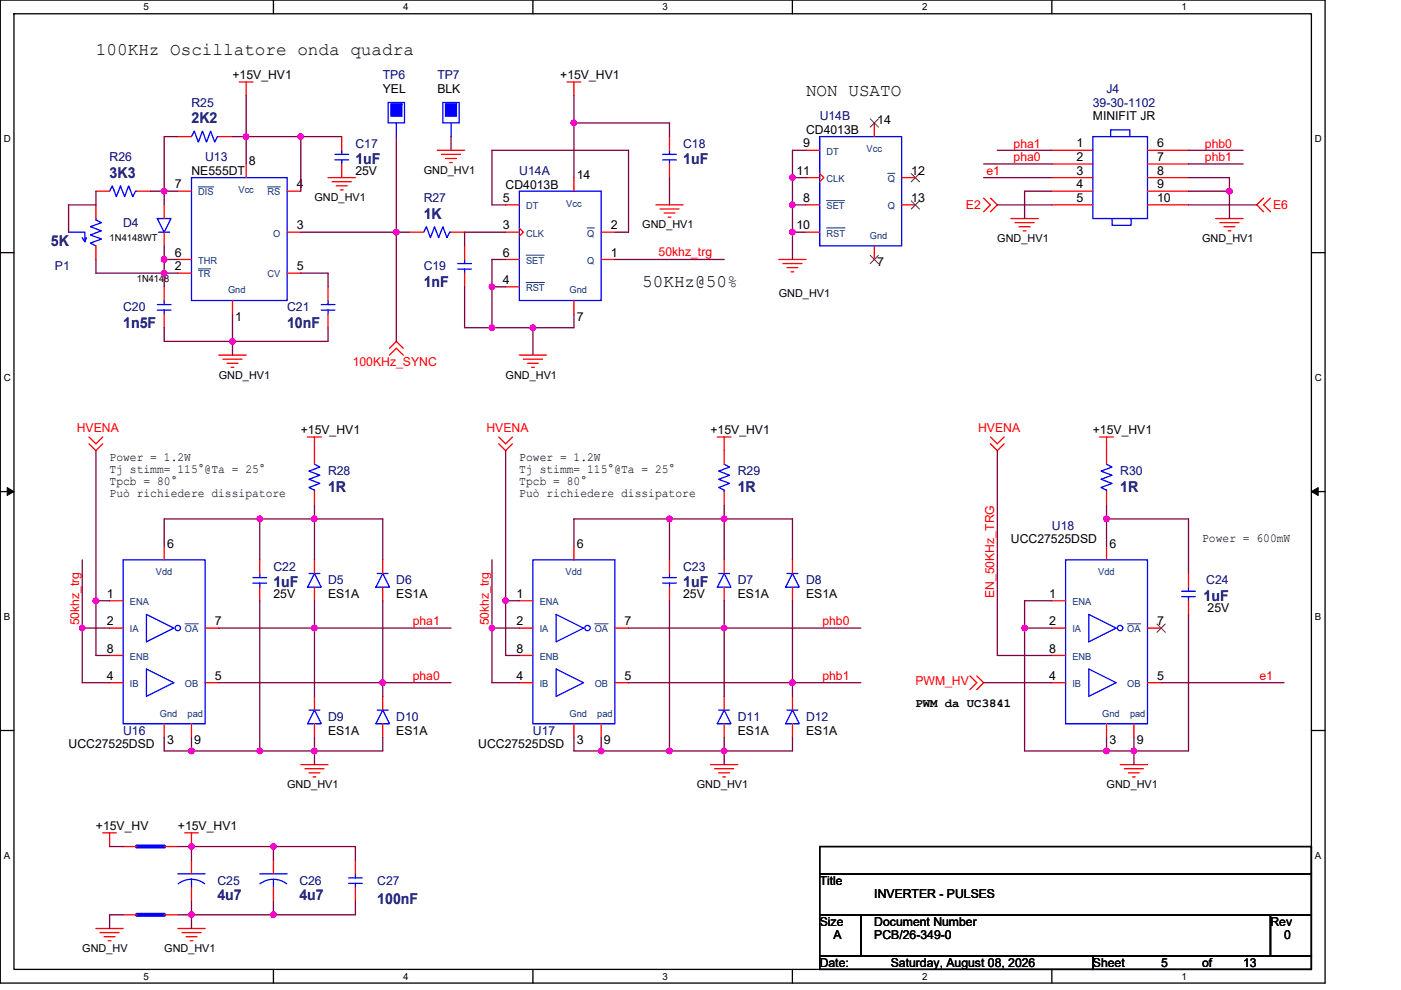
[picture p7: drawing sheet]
<svg xmlns="http://www.w3.org/2000/svg" width="297mm" height="210mm" viewBox="0 0 297 210" stroke-linecap="round" stroke-linejoin="round" font-family="sans-serif">
<path d="M.1 0h280.8v208.5h-280.8zM3 2.9h275v202.7h-275z" fill="none" stroke="#000" stroke-width=".28"/>
<g fill="#fff">
<path d="M30.5 .3h1.1v2.3h-1.1z"/>
<path d="M30.5 205.9h1.1v2.3h-1.1z"/>
</g>
<path d="M58 0v2.9M58 205.6v2.9" fill="none" stroke="#000" stroke-width=".28"/>
<g fill="#fff">
<path d="M85.5 .3h1.1v2.3h-1.1z"/>
<path d="M85.5 205.9h1.1v2.3h-1.1z"/>
</g>
<path d="M113 0v2.9M113 205.6v2.9" fill="none" stroke="#000" stroke-width=".28"/>
<g fill="#fff">
<path d="M140.5 .3h1.1v2.3h-1.1z"/>
<path d="M140.5 205.9h1.1v2.3h-1.1z"/>
</g>
<path d="M168 0v2.9M168 205.6v2.9" fill="none" stroke="#000" stroke-width=".28"/>
<g fill="#fff">
<path d="M195.5 .3h1.2v2.3h-1.2z"/>
<path d="M195.5 205.9h1.2v2.3h-1.2z"/>
</g>
<path d="M223 0v2.9M223 205.6v2.9" fill="none" stroke="#000" stroke-width=".28"/>
<g fill="#fff">
<path d="M250.5 .3h1.2v2.3h-1.2z"/>
<path d="M250.5 205.9h1.2v2.3h-1.2z"/>
<path d="M.8 28.3h1.5v2.3h-1.5z"/>
<path d="M278.8 28.3h1.5v2.3h-1.5z"/>
<path d="M.8 78.9h1.5v2.3h-1.5z"/>
<path d="M278.8 78.9h1.5v2.3h-1.5z"/>
</g>
<path d="M.1 53.6h2.9M278 53.6h2.9" fill="none" stroke="#000" stroke-width=".28"/>
<g fill="#fff">
<path d="M.8 129.6h1.4v2.3h-1.4z"/>
<path d="M278.8 129.6h1.4v2.3h-1.4z"/>
</g>
<path d="M.1 104.3h2.9M278 104.3h2.9" fill="none" stroke="#000" stroke-width=".28"/>
<path d="M1.5 103.4l1.5 .9-1.5 .8zM278 104.3l1.5-.9v1.7z" fill="#000" stroke="#000" stroke-width=".21"/>
<g fill="#fff">
<path d="M.8 180.3h1.4v2.3h-1.4z"/>
<path d="M278.8 180.3h1.4v2.3h-1.4z"/>
</g>
<path d="M.1 154.9h2.9M278 154.9h2.9M173.8 179.6h104.2v5.7h-104.2zM173.8 194h8.7v8.7h-8.7zM173.8 185.3h104.2v8.7h-104.2zM182.5 194h86.9v8.7h-86.9zM269.4 194h8.6v8.7h-8.6zM173.8 202.7h57.9v2.9h-57.9zM231.7 202.7h46.3v2.9h-46.3z" fill="none" stroke="#000" stroke-width=".28"/>
<g fill="none" stroke="#f00" stroke-width=".28">
<path d="M50.7 17.4h2.9M52.2 17.4v2.9M120.2 17.4h2.9M121.7 17.4v2.9M37.7 29h2.9M46.4 29h2.9M52.2 34.8v2.9M69.6 37.7h5.8M70.4 38.5h4.1M71.3 39.4h2.3M72.5 34.8v2.9M72.5 29v2.9"/>
<path d="M84 29h.1M92.7 31.9h5.8M93.6 32.7h4M94.5 33.6h2.3M95.3 34.5h.6M95.6 29h.1M121.7 37.7v2.9M141.9 34.8v2.9M141.9 29v2.9M170.9 31.9h2.9M170.9 37.7h2.9M173.8 36.8l.9 .9-.9 .8"/>
<path d="M185.4 26.1v2.9M191.2 37.7h2.9M223 34.8h8.7M223 31.9h8.7M223 37.7h8.7M243.3 31.9h8.7M243.3 37.7h8.7M243.3 34.8h8.7M14.5 49.3h.1M20.3 52.2v2.8M20.3 43.5v2.9M20.3 40.6h2.9"/>
<path d="M29 40.6h2.9M34.8 43.5v2.9M34.8 49.3v2.9M37.7 57.9h2.9M37.7 55h2.9M37.7 40.6h2.9M60.9 49.3h2.9M60.9 57.9h2.9M60.9 40.6h2.9M72.2 40.3h.5M86.9 49.3h2.9M95.6 49.3h2.9"/>
<path d="M98.5 57.9v2.9M98.5 52.2v2.8M107.2 55h2.9M107.2 43.5h2.9M107.2 49.3h2.9M110.1 48.4l.9 .9-.9 .8M127.5 55h2.9M127.5 49.3h2.9M139.1 43.5h5.7M139.9 44.3h4.1M140.8 45.2h2.3M141.7 46.1h.5"/>
<path d="M165.1 55h5.8M166 55.9h4M166.9 56.8h2.3M167.7 57.7h.6M170.9 43.5h2.9M170.9 49.3h2.9M185.4 52.2v2.8M191.2 43.5h2.9M208.6 42l1.4 1.5-1.4 1.4M210 42l1.5 1.5-1.5 1.4M214.3 46.4h5.8M215.2 47.2h4.1"/>
<path d="M216.1 48.1h2.3M217 49h.5M223 40.6h8.7M223 43.5h8.7M243.3 43.5h8.7M243.3 40.6h8.7M257.8 46.4h5.8M258.6 47.2h4.1M259.5 48.1h2.3M260.4 49h.6M267.9 42l-1.4 1.5 1.4 1.4M269.4 42l-1.5 1.5 1.5 1.4"/>
<path d="M34.8 66.6v2.9M34.8 60.8v2.9M46.4 75.3h5.8M47.3 76.2h4M48.1 77h2.4M49 77.9h.6M49.3 63.7v2.9M69.6 66.6v2.9M69.6 60.8v2.9M82.6 73.9l1.4-1.5 1.5 1.5M82.6 75.3l1.4-1.4 1.5 1.4M107.2 60.8h2.9"/>
<path d="M110.1 75.3h5.8M111 76.2h4M111.8 77h2.3M112.7 77.9h.6M121.7 63.7v2.9M18.9 94.1l1.4 1.5 1.5-1.5M18.9 92.7l1.4 1.4 1.5-1.4M65.2 92.7h2.9M66.7 92.7v5.8M105.7 94.1l1.5 1.5 1.4-1.5M105.7 92.7l1.5 1.4 1.4-1.4M152.1 92.7h2.9"/>
<path d="M153.5 92.7v5.8M210 94.1l1.5 1.5 1.4-1.5M210 92.7l1.5 1.4 1.4-1.4M233.2 92.7h2.8M234.6 92.7v5.8M34.8 115.8v2.9M55.1 118.7v2.9M66.7 118.7v2.9M66.7 104.3v2.9M81.1 118.7v2.9M121.7 115.8v2.9M141.9 118.7v2.9"/>
<path d="M153.5 118.7v2.9M153.5 104.3v2.9M168 118.7v2.9M234.6 104.3v2.9M234.6 115.8v2.9M23.2 127.4h2.9M23.2 139h2.9M23.2 133.2h2.9M43.5 133.2h2.9M55.1 124.5v2.9M66.7 124.5v2.9M81.1 124.5v2.9"/>
<path d="M110.1 127.4h2.9M110.1 139h2.9M110.1 133.2h2.9M130.4 133.2h2.9M141.9 124.5v2.9M153.5 124.5v2.9M168 124.5v2.9M223 127.4h2.9M223 139h2.9M223 133.2h2.9M243.3 133.2h2.9M252 127.4v2.9"/>
<path d="M252 121.6v2.9M23.2 144.8h2.9M34.8 153.5v2.9M40.6 153.5v2.9M43.5 144.8h2.9M66.7 153.5v2.9M66.7 147.7v2.9M81.1 153.5v2.9M81.1 147.7v2.9M110.1 144.8h2.9M121.7 153.5v2.9M127.5 153.5v2.9"/>
<path d="M130.4 144.8h2.9M153.5 153.5v2.9M153.5 147.7v2.9M168 153.5v2.9M168 147.7v2.9M205.7 143.4l1.4 1.4-1.4 1.5M207.1 143.4l1.5 1.4-1.5 1.5M223 144.8h2.9M234.6 153.5v2.9M240.4 153.5v2.9M243.3 144.8h2.9M21.8 176.7h2.9"/>
<path d="M23.2 176.7v2.9M26.1 179.6h2.9M34.8 179.6h2.9M39.2 176.7h2.9M40.6 176.7v2.9M63.8 162.2h5.8M64.6 163h4.1M65.5 163.9h2.3M66.4 164.8h.5M150.6 162.2h5.8M151.5 163h4.1M152.4 163.9h2.3"/>
<path d="M153.2 164.8h.6M237.5 162.2h5.8M238.4 163h4M239.2 163.9h2.4M240.1 164.8h.6M20.3 196.9h5.8M21.2 197.8h4M22.1 198.7h2.3M22.9 199.5h.6M26.1 194h2.9M34.8 194h2.9M37.7 196.9h5.8"/>
<path d="M38.6 197.8h4M39.5 198.7h2.3M40.3 199.5h.6M40.6 182.5v2.8M40.6 188.2v2.9M58 182.5v2.8M58 188.2v2.9M75.4 182.5v2.8M75.4 188.2v2.9"/>
</g>
<g fill="none" stroke="#00f" stroke-width=".28">
<path d="M40.6 37.7h20.3v26h-20.3zM40.6 29l.6-1.2 .9 2.3 .8-2.3 .9 2.3 .9-2.3 .8 2.3 .6-1.1h.3M71 33.9h2.9M71 32.7h2.9M72.5 31.9v.8M72.5 33.9v.9M82.3 21.7h3.5v4.4h-3.5zM84 26.1v2.9M93.9 21.7h3.5v4.4h-3.5zM95.6 26.1v2.9M140.5 33.9h2.9M140.5 32.7h2.9"/>
<path d="M141.9 31.9v.8M141.9 33.9v.9M173.8 29h17.4v23.2h-17.4zM231.7 29h11.6v17.4h-11.6zM235.5 29v-1.5h4v1.5M14.5 49.3h3.5v2l.3-.9M17.4 50.4l.6 .9M20.3 46.4v.3l1.2 .5-2.3 .9 2.3 .9-2.3 .8 2.3 .9-2.3 .9 1.1 .6M23.2 40.6l.6-1.2 .9 2.3 .8-2.3 .9 2.3 .9-2.3 .8 2.3 .6-1.1h.3M33.4 46.4h2.9l-1.5 2.9zM33.7 49.3h2.3M89.8 49.3l.6-1.2 .9 2.3 .8-2.3 .9 2.3 .9-2.3 .9 2.3 .5-1.1h.3"/>
<path d="M97.1 57.1h2.9M97.1 55.9h2.9M98.5 55v.9M98.5 57.1v.8M110.1 40.6h17.4v23.1h-17.4zM235.8 46.4v1.4h4v-1.4M33.4 65.8h2.9M33.4 64.6h2.9M34.8 63.7v.9M34.8 65.8v.8M68.1 65.8h2.9M68.1 64.6h2.9"/>
<path d="M69.6 63.7v.9M69.6 65.8v.8M66.7 98.5l1.1 .6-2.3 .8 2.3 .9-2.3 .9 2.3 .8-2.3 .9 1.2 .6v.3M153.5 98.5l1.2 .6-2.3 .8 2.3 .9-2.3 .9 2.3 .8-2.3 .9 1.1 .6v.3M234.6 98.5l1.2 .6-2.4 .8 2.4 .9-2.4 .9 2.4 .8-2.4 .9 1.2 .6v.3M26.1 118.7h17.4v34.8h-17.4zM113 118.7h17.4v34.8h-17.4zM225.9 118.7h17.4v34.8h-17.4zM31 130.3l5.8 2.9-5.8 2.9zM53.6 123.7h2.9M53.6 122.5h2.9M55.1 121.6v.9"/>
<path d="M55.1 123.7v.8M65.5 121.6h2.3M66.7 121.6l1.4 2.9h-2.9zM80 121.6h2.3M81.1 121.6l1.5 2.9h-2.9zM117.9 130.3l5.8 2.9-5.8 2.9zM140.5 123.7h2.9M140.5 122.5h2.9M141.9 121.6v.9M141.9 123.7v.8M152.4 121.6h2.3M153.5 121.6l1.5 2.9h-2.9z"/>
<path d="M166.9 121.6h2.3M168 121.6l1.5 2.9h-2.9zM230.8 130.3l5.8 2.9-5.8 2.9zM250.5 126.6h2.9M250.5 125.4h2.9M252 124.5v.9M252 126.6v.8M31 141.9l5.8 2.9-5.8 2.9zM65.5 150.6h2.3M66.7 150.6l1.4 2.9h-2.9zM80 150.6h2.3M81.1 150.6l1.5 2.9h-2.9z"/>
<path d="M117.9 141.9l5.8 2.9-5.8 2.9zM152.4 150.6h2.3M153.5 150.6l1.5 2.9h-2.9zM166.9 150.6h2.3M168 150.6l1.5 2.9h-2.9zM230.8 141.9l5.8 2.9-5.8 2.9zM37.7 185.3h5.8M37.8 187.5l1.3-.8 1.5-.2 1.5 .2 1.3 .8M40.6 186.5v1.7M55.1 185.3h5.8M55.1 187.5a4.6 4.6 0 0 1 5.7 0M58 186.5v1.7"/>
<path d="M73.9 186.2h2.9M73.9 187.4h2.9M75.4 187.4v.8M75.4 185.3v.9"/>
<circle cx="37.7" cy="133.2" r=".57"/>
<circle cx="124.6" cy="133.2" r=".57"/>
<circle cx="237.5" cy="133.2" r=".57"/>
</g>
<path d="M42 39.6h3.3M56.7 39.6h2.7M188.2 36.8h1.5M42 57h2.7M111.5 54.1h3.9M111.5 59.9h4M124.5 48.3h1.5M175.2 42.5h3.9M175.2 48.3h4M39.2 132.3h2.9M126.1 132.3h2.8M239 132.3h2.8" fill="none" stroke="#004080" stroke-width=".21"/>
<path d="M184.5 25.2l1.8 1.8M186.2 25.2l-1.7 1.8M193.2 36.8l1.8 1.8M194.9 36.8l-1.7 1.8M184.5 54.2l1.8 1.7M186.2 54.2l-1.7 1.7M193.2 42.6l1.8 1.7M194.9 42.6l-1.7 1.7M245.3 132.4l1.8 1.7M247.1 132.4l-1.8 1.7" fill="none" stroke="#804000" stroke-width=".21"/>
<g fill="#00f" stroke="#00f" stroke-width=".28">
<path d="M94.5 22v2.6h2.3v-2.6z" fill-rule="evenodd"/>
<path d="M82.9 22v2.6h2.3v-2.6z" fill-rule="evenodd"/>
</g>
<path d="M29 179.6h5.8M29 194h5.8" fill="none" stroke="#00f" stroke-width=".87"/>
<g fill="none" stroke="#800040" stroke-width=".28">
<path d="M37.7 29h-2.9v11.6M49.3 29h2.9M52.2 20.3v8.7M52.2 29v5.8M52.2 29h11.6M63.8 29v11.6M63.8 29h8.7M84 29v20.3M95.6 29v2.9M121.7 20.3v5.8M121.7 26.1v11.6M121.7 26.1h20.2v2.9"/>
<path d="M141.9 37.7v5.8M168 37.7v5.8M168 37.7h2.9M170.9 31.9h-2.9v5.8M208.6 34.8h14.4M208.6 37.7h14.4M211.5 31.9h11.5M252 31.9h11.6M252 34.8h11.6M252 37.7h8.7v2.9M20.3 40.6v2.9h-5.8v5.8M20.3 55v2.9h14.5"/>
<path d="M31.9 40.6h2.9M34.8 52.2v2.8M34.8 40.6v2.9M34.8 55v2.9M34.8 57.9v2.9M34.8 40.6h2.9M34.8 55h2.9M34.8 57.9h2.9M63.8 49.3h20.2M63.8 57.9h5.8v2.9M84 49.3h2.9M84 49.3v23.1"/>
<path d="M107.2 43.5h-2.9v-11.6h29v17.4h-2.9M107.2 49.3h-8.7v2.9M107.2 55h-2.9v5.8M130.4 55h23.1M168 43.5v5.8M168 43.5h2.9M168 49.3v5.7M168 49.3h2.9M211.5 43.5h11.5M223 40.6h-5.8v5.8M252 40.6h8.7M252 43.5h14.5"/>
<path d="M260.7 40.6v5.8M34.8 69.5v2.9h14.5M49.3 66.6v5.8M49.3 72.4v2.9M69.6 69.5v2.9h-20.3M98.5 60.8v8.7h5.8M104.3 69.5h8.7M104.3 60.8h2.9M104.3 60.8v8.7M113 69.5v5.8M121.7 66.6v2.9h-8.7M20.3 95.6v31.8"/>
<path d="M107.2 95.6v31.8M211.5 95.6v43.4h11.5M17.4 118.7v14.5M55.1 110.1h-20.3v5.7M55.1 110.1v8.6M55.1 110.1h11.6M66.7 110.1v8.6M66.7 107.2v2.9M66.7 110.1h14.4v8.6M104.3 118.7v14.5M141.9 110.1h-20.2v5.7M141.9 110.1v8.6"/>
<path d="M141.9 110.1h11.6M153.5 110.1v8.6M153.5 107.2v2.9M153.5 110.1h14.5v8.6M234.6 110.1v5.7M234.6 107.2v2.9M234.6 110.1h17.4v11.5M17.4 133.2v11.6h5.8M17.4 133.2h5.8M20.3 127.4v11.6h2.9M20.3 127.4h2.9M46.4 133.2h20.3"/>
<path d="M55.1 127.4v31.9M66.7 133.2h28.9M66.7 127.4v5.8M66.7 133.2v14.5M81.1 127.4v17.4M104.3 133.2v11.6h5.8M104.3 133.2h5.8M107.2 127.4v11.6h2.9M107.2 127.4h2.9M133.3 133.2h20.2M141.9 127.4v31.9M153.5 133.2h29"/>
<path d="M153.5 127.4v5.8M153.5 133.2v14.5M168 127.4v17.4M217.2 133.2v26.1h17.4M217.2 133.2h5.8M223 127.4h-5.8v5.8M252 130.3v29h-11.6M34.8 156.4v2.9h5.8M40.6 156.4v2.9M40.6 159.3h14.5M46.4 144.8h34.7M55.1 159.3h11.6"/>
<path d="M66.7 156.4v2.9M66.7 159.3v2.9M81.1 144.8v2.9M81.1 156.4v2.9h-14.4M81.1 144.8h14.5M121.7 156.4v2.9h5.8M127.5 156.4v2.9M127.5 159.3h14.4M133.3 144.8h34.7M141.9 159.3h11.6M153.5 156.4v2.9M153.5 159.3v2.9"/>
<path d="M168 144.8h14.5M168 144.8v2.9M168 156.4v2.9h-14.5M208.6 144.8h14.4M234.6 156.4v2.9M234.6 159.3h5.8M240.4 156.4v2.9M240.4 159.3v2.9M246.2 144.8h26M23.2 179.6h2.9M37.7 179.6h2.9M40.6 179.6h17.4"/>
<path d="M40.6 179.6v2.9M58 179.6h17.4v2.9M58 179.6v2.9M26.1 194h-2.9v2.9M37.7 194h2.9M40.6 194h17.4M40.6 191.1v2.9M40.6 194v2.9M58 191.1v2.9M75.4 191.1v2.9h-17.4"/>
</g>
<g fill="#f0f" stroke="#f0f" stroke-width=".28">
<circle cx="52.2" cy="29" r=".57"/>
<circle cx="121.7" cy="26.1" r=".57"/>
<circle cx="63.8" cy="29" r=".57"/>
<circle cx="34.8" cy="40.6" r=".57"/>
<circle cx="168" cy="37.7" r=".57"/>
<circle cx="168" cy="43.5" r=".57"/>
<circle cx="84" cy="49.2" r=".57"/>
<circle cx="34.8" cy="55" r=".57"/>
<circle cx="168" cy="49.2" r=".57"/>
<circle cx="34.8" cy="57.9" r=".57"/>
<circle cx="104.3" cy="60.8" r=".57"/>
<circle cx="113" cy="69.5" r=".57"/>
<circle cx="104.3" cy="69.5" r=".57"/>
<circle cx="49.3" cy="72.4" r=".57"/>
<circle cx="20.3" cy="127.4" r=".57"/>
<circle cx="55.1" cy="110" r=".57"/>
<circle cx="66.7" cy="110" r=".57"/>
<circle cx="17.4" cy="133.2" r=".57"/>
<circle cx="55.1" cy="159.3" r=".57"/>
<circle cx="66.7" cy="133.2" r=".57"/>
<circle cx="81.1" cy="144.8" r=".57"/>
<circle cx="40.6" cy="159.3" r=".57"/>
<circle cx="66.7" cy="159.3" r=".57"/>
<circle cx="107.2" cy="127.4" r=".57"/>
<circle cx="153.5" cy="110" r=".57"/>
<circle cx="141.9" cy="110" r=".57"/>
<circle cx="104.3" cy="133.2" r=".57"/>
<circle cx="153.5" cy="133.2" r=".57"/>
<circle cx="168" cy="144.8" r=".57"/>
<circle cx="127.5" cy="159.3" r=".57"/>
<circle cx="153.5" cy="159.3" r=".57"/>
<circle cx="141.9" cy="159.3" r=".57"/>
<circle cx="234.6" cy="110" r=".57"/>
<circle cx="217.2" cy="133.2" r=".57"/>
<circle cx="234.6" cy="159.3" r=".57"/>
<circle cx="240.4" cy="159.3" r=".57"/>
<circle cx="58" cy="179.5" r=".57"/>
<circle cx="58" cy="194" r=".57"/>
<circle cx="40.6" cy="179.5" r=".57"/>
<circle cx="40.6" cy="194" r=".57"/>
<circle cx="260.7" cy="40.6" r=".57"/>
</g>
<g font-size="3.7">
<text x="20.3" y="11.7">100KHz Oscillatore onda quadra</text>
<text x="170.9" y="20.4">NON USATO</text>
<text x="136.2" y="60.9">50KHz@50%</text>
</g>
<g font-size="3.2" fill="#000080">
<text x="40.6" y="26.1">2K2</text>
<text x="75.3" y="34.8">1uF</text>
<text x="144.8" y="34.8">1uF</text>
<text x="23.2" y="37.7">3K3</text>
<text x="89.8" y="46.4">1K</text>
<text x="10.8" y="52.2">5K</text>
<text x="89.8" y="60.9">1nF</text>
<text x="26.1" y="69.6">1n5F</text>
<text x="60.9" y="69.6">10nF</text>
<text x="69.6" y="104.3">1R</text>
<text x="156.4" y="104.3">1R</text>
<text x="237.5" y="104.3">1R</text>
<text x="58" y="124.6">1uF</text>
<text x="144.8" y="124.6">1uF</text>
<text x="255.2" y="127.5">1uF</text>
<text x="46.1" y="190.9">4u7</text>
<text x="63.5" y="190.9">4u7</text>
<text x="80" y="191.8">100nF</text>
</g>
<g font-size="2.6">
<text x="49.3" y="16.8">+15V_HV1</text>
<text x="118.8" y="16.8">+15V_HV1</text>
<text x="81.1" y="19.7">YEL</text>
<text x="92.7" y="19.7">BLK</text>
<text x="170.9" y="28.4">CD4013B</text>
<text x="186" y="26.4">14</text>
<text x="231.7" y="25.5">MINIFIT JR</text>
<text x="52.8" y="35.1">8</text>
<text x="170.3" y="31.3">9</text>
<text x="228.2" y="34.2">2</text>
<text x="228.2" y="31.3">1</text>
<text x="245.3" y="31.3">6</text>
<text x="245.3" y="34.2">7</text>
<text x="37.1" y="40">7</text>
<text x="40.6" y="37.1">NE555DT</text>
<text x="62.9" y="40">4</text>
<text x="75.3" y="37.1">25V</text>
<text x="107.2" y="40">CD4013B</text>
<text x="122.3" y="38">14</text>
<text x="168.8" y="37.1">11</text>
<text x="193.2" y="37.1">12</text>
<text x="228.2" y="40">4</text>
<text x="228.2" y="37.1">3</text>
<text x="245.3" y="37.1">8</text>
<text x="245.3" y="40">9</text>
<text x="106.6" y="42.9">5</text>
<text x="170.3" y="42.9">8</text>
<text x="193.2" y="42.9">13</text>
<text x="228.2" y="42.9">5</text>
<text x="245.3" y="42.9">10</text>
<text x="62.9" y="48.7">3</text>
<text x="106.6" y="48.7">3</text>
<text x="129.5" y="48.7">2</text>
<text x="168.8" y="48.7">10</text>
<text x="37.1" y="57.3">2</text>
<text x="37.1" y="54.4">6</text>
<text x="62.9" y="57.3">5</text>
<text x="106.6" y="54.4">6</text>
<text x="129.5" y="54.4">1</text>
<text x="186" y="56.5">7</text>
<text x="106.6" y="60.2">4</text>
<text x="49.9" y="68.1">1</text>
<text x="122.3" y="68.1">7</text>
<text x="63.8" y="92.1">+15V_HV1</text>
<text x="150.6" y="92.1">+15V_HV1</text>
<text x="231.7" y="92.1">+15V_HV1</text>
<text x="23.2" y="97.7">Power = 1.2W</text>
<text x="23.2" y="100.3">Tj stimm= 115°@Ta = 25°</text>
<text x="110.1" y="97.7">Power = 1.2W</text>
<text x="110.1" y="100.3">Tj stimm= 115°@Ta = 25°</text>
<text x="23.2" y="102.9">Tpcb = 80°</text>
<text x="23.2" y="105.5">Può richiedere dissipatore</text>
<text x="110.1" y="102.9">Tpcb = 80°</text>
<text x="110.1" y="105.5">Può richiedere dissipatore</text>
<text x="35.4" y="116.1">6</text>
<text x="122.3" y="116.1">6</text>
<text x="214.3" y="115.3">UCC27525DSD</text>
<text x="235.2" y="116.1">6</text>
<text x="254.9" y="115">Power = 600mW</text>
<text x="22.6" y="126.8">1</text>
<text x="58" y="126.9">25V</text>
<text x="69.6" y="126.9">ES1A</text>
<text x="84" y="126.9">ES1A</text>
<text x="109.5" y="126.8">1</text>
<text x="144.8" y="126.9">25V</text>
<text x="156.4" y="126.9">ES1A</text>
<text x="170.9" y="126.9">ES1A</text>
<text x="222.4" y="126.8">1</text>
<text x="256" y="129.8">25V</text>
<text x="22.6" y="132.6">2</text>
<text x="45.5" y="132.6">7</text>
<text x="109.5" y="132.6">2</text>
<text x="132.4" y="132.6">7</text>
<text x="222.4" y="132.6">2</text>
<text x="245.3" y="132.6">7</text>
<text x="22.6" y="138.4">8</text>
<text x="109.5" y="138.4">8</text>
<text x="222.4" y="138.4">8</text>
<text x="22.6" y="144.2">4</text>
<text x="45.5" y="144.2">5</text>
<text x="109.5" y="144.2">4</text>
<text x="132.4" y="144.2">5</text>
<text x="194.1" y="149.9">PWM da UC3841</text>
<text x="222.4" y="144.2">4</text>
<text x="245.3" y="144.2">5</text>
<text x="69.6" y="155.8">ES1A</text>
<text x="84" y="155.8">ES1A</text>
<text x="156.4" y="155.8">ES1A</text>
<text x="170.9" y="155.8">ES1A</text>
<text x="14.5" y="158.7">UCC27525DSD</text>
<text x="35.4" y="157.9">3</text>
<text x="41.2" y="157.9">9</text>
<text x="101.4" y="158.7">UCC27525DSD</text>
<text x="122.3" y="157.9">3</text>
<text x="128.1" y="157.9">9</text>
<text x="235.2" y="157.9">3</text>
<text x="241" y="157.9">9</text>
<text x="20.3" y="176.1">+15V_HV</text>
<text x="37.7" y="176.1">+15V_HV1</text>
<text x="173.8" y="187.7">Title</text>
<text x="185.4" y="190.6">INVERTER - PULSES</text>
<text x="173.8" y="196.4">Size</text>
<text x="185.4" y="196.4">Document Number</text>
<text x="269.4" y="196.4">Rev</text>
<text x="176.7" y="199.3">A</text>
<text x="185.4" y="199.3">PCB/26-349-0</text>
<text x="272.2" y="199.3">0</text>
<text x="173.8" y="205">Date:</text>
<text x="188.9" y="205">Saturday, August 08, 2026</text>
<text x="231.7" y="205">Sheet</text>
<text x="246.2" y="205">5</text>
<text x="254.9" y="205">of</text>
<text x="263.6" y="205">13</text>
</g>
<g font-size="2.6" fill="#000080">
<text x="81.1" y="16.8">TP6</text>
<text x="92.7" y="16.8">TP7</text>
<text x="40.6" y="22.6">R25</text>
<text x="231.7" y="22.6">39-30-1102</text>
<text x="234.6" y="19.7">J4</text>
<text x="173.8" y="25.5">U14B</text>
<text x="23.2" y="34.2">R26</text>
<text x="43.5" y="34.2">U13</text>
<text x="75.3" y="31.3">C17</text>
<text x="144.8" y="31.3">C18</text>
<text x="110.1" y="37.1">U14A</text>
<text x="89.8" y="42.9">R27</text>
<text x="26.1" y="48.1">D4</text>
<text x="11.6" y="57.4">P1</text>
<text x="89.8" y="57.4">C19</text>
<text x="26.1" y="66.1">C20</text>
<text x="60.9" y="66.1">C21</text>
<text x="69.6" y="100.8">R28</text>
<text x="156.4" y="100.8">R29</text>
<text x="237.5" y="100.8">R30</text>
<text x="223" y="112.4">U18</text>
<text x="58" y="121.1">C22</text>
<text x="69.6" y="124">D5</text>
<text x="84" y="124">D6</text>
<text x="144.8" y="121.1">C23</text>
<text x="156.4" y="124">D7</text>
<text x="170.9" y="124">D8</text>
<text x="255.8" y="124">C24</text>
<text x="26.1" y="155.8">U16</text>
<text x="69.6" y="152.9">D9</text>
<text x="84" y="152.9">D10</text>
<text x="113" y="155.8">U17</text>
<text x="156.4" y="152.9">D11</text>
<text x="170.9" y="152.9">D12</text>
<text x="46.1" y="187.7">C25</text>
<text x="63.5" y="187.7">C26</text>
<text x="80" y="187.7">C27</text>
</g>
<g font-size="2.6" fill="#f00">
<text x="214.9" y="31.3">pha1</text>
<text x="214.9" y="34.2">pha0</text>
<text x="255.5" y="31.3">phb0</text>
<text x="255.5" y="34.2">phb1</text>
<text x="209.1" y="37.1">e1</text>
<text x="204.8" y="44.3">E2</text>
<text x="269.9" y="44.3">E6</text>
<text x="139.6" y="54.4">50khz_trg</text>
<text x="74.8" y="77.6">100KHz_SYNC</text>
<text x="16.3" y="91.5">HVENA</text>
<text x="103.1" y="91.5">HVENA</text>
<text x="207.4" y="91.5">HVENA</text>
<text x="210.8" y="126.9" transform="rotate(-90 210.8 126.9)">EN_50KHz_TRG</text>
<text x="16.8" y="132.7" transform="rotate(-90 16.8 132.7)">50khz_trg</text>
<text x="87.5" y="132.7">pha1</text>
<text x="103.6" y="132.7" transform="rotate(-90 103.6 132.7)">50khz_trg</text>
<text x="174.4" y="132.7">phb0</text>
<text x="87.5" y="144.2">pha0</text>
<text x="174.4" y="144.2">phb1</text>
<text x="194.1" y="145.4">PWM_HV</text>
<text x="267" y="144.2">e1</text>
</g>
<g font-size="2.3">
<text x="89.8" y="36.9">GND_HV1</text>
<text x="66.7" y="42.6">GND_HV1</text>
<text x="136.2" y="48.4">GND_HV1</text>
<text x="211.5" y="51.3">GND_HV1</text>
<text x="254.9" y="51.3">GND_HV1</text>
<text x="165.1" y="62.9">GND_HV1</text>
<text x="46.4" y="80.3">GND_HV1</text>
<text x="107.2" y="80.3">GND_HV1</text>
<text x="60.9" y="167.2">GND_HV1</text>
<text x="147.7" y="167.2">GND_HV1</text>
<text x="234.6" y="167.2">GND_HV1</text>
<text x="17.4" y="201.9">GND_HV</text>
<text x="34.8" y="201.9">GND_HV1</text>
</g>
<g font-size="2.1">
<text x="30.5" y="2.2">5</text>
<text x="85.5" y="2.2">4</text>
<text x="140.5" y="2.2">3</text>
<text x="195.5" y="2.2">2</text>
<text x="250.5" y="2.2">1</text>
<text x=".8" y="30.1">D</text>
<text x="278.8" y="30.1">D</text>
<text x="29" y="59.8">1N4148</text>
<text x=".8" y="80.8">C</text>
<text x="278.8" y="80.8">C</text>
<text x=".8" y="131.4">B</text>
<text x="278.8" y="131.4">B</text>
<text x=".8" y="182.1">A</text>
<text x="278.8" y="182.1">A</text>
<text x="30.5" y="207.8">5</text>
<text x="85.5" y="207.8">4</text>
<text x="140.5" y="207.8">3</text>
<text x="195.5" y="207.8">2</text>
<text x="250.5" y="207.8">1</text>
</g>
<g font-size="2" fill="#004080">
<text x="175.2" y="32.8">DT</text>
<text x="183.7" y="32.2">Vcc</text>
<text x="42" y="41.5">DIS</text>
<text x="50.6" y="40.9">Vcc</text>
<text x="56.7" y="41.5">RS</text>
<text x="175.2" y="38.6">CLK</text>
<text x="188.2" y="38.6">Q</text>
<text x="111.5" y="44.4">DT</text>
<text x="120.1" y="43.8">Vcc</text>
<text x="175.2" y="44.4">SET</text>
<text x="188.2" y="44.4">Q</text>
<text x="57.9" y="50.2">O</text>
<text x="111.5" y="50.2">CLK</text>
<text x="124.5" y="50.2">Q</text>
<text x="175.2" y="50.2">RST</text>
<text x="184.4" y="50.7">Gnd</text>
<text x="42" y="58.8">TR</text>
<text x="42" y="55.9">THR</text>
<text x="56.7" y="58.8">CV</text>
<text x="111.5" y="55.9">SET</text>
<text x="124.5" y="55.9">Q</text>
<text x="48.4" y="62.2">Gnd</text>
<text x="111.5" y="61.7">RST</text>
<text x="120.8" y="62.2">Gnd</text>
<text x="33.1" y="122">Vdd</text>
<text x="119.9" y="122">Vdd</text>
<text x="232.9" y="122">Vdd</text>
<text x="27.6" y="128.3">ENA</text>
<text x="114.4" y="128.3">ENA</text>
<text x="227.4" y="128.3">ENA</text>
<text x="27.6" y="134.1">IA</text>
<text x="39.2" y="134.1">OA</text>
<text x="114.4" y="134.1">IA</text>
<text x="126.1" y="134.1">OA</text>
<text x="227.4" y="134.1">IA</text>
<text x="239" y="134.1">OA</text>
<text x="27.6" y="139.9">ENB</text>
<text x="114.4" y="139.9">ENB</text>
<text x="227.4" y="139.9">ENB</text>
<text x="27.6" y="145.7">IB</text>
<text x="39.2" y="145.7">OB</text>
<text x="114.4" y="145.7">IB</text>
<text x="126.1" y="145.7">OB</text>
<text x="227.4" y="145.7">IB</text>
<text x="239" y="145.7">OB</text>
<text x="33.9" y="152">Gnd</text>
<text x="39.8" y="152">pad</text>
<text x="120.8" y="152">Gnd</text>
<text x="126.6" y="152">pad</text>
<text x="233.7" y="152">Gnd</text>
<text x="239.6" y="152">pad</text>
</g>
<text font-size="2" x="23.2" y="51.1">1N4148WT</text>
</svg>
